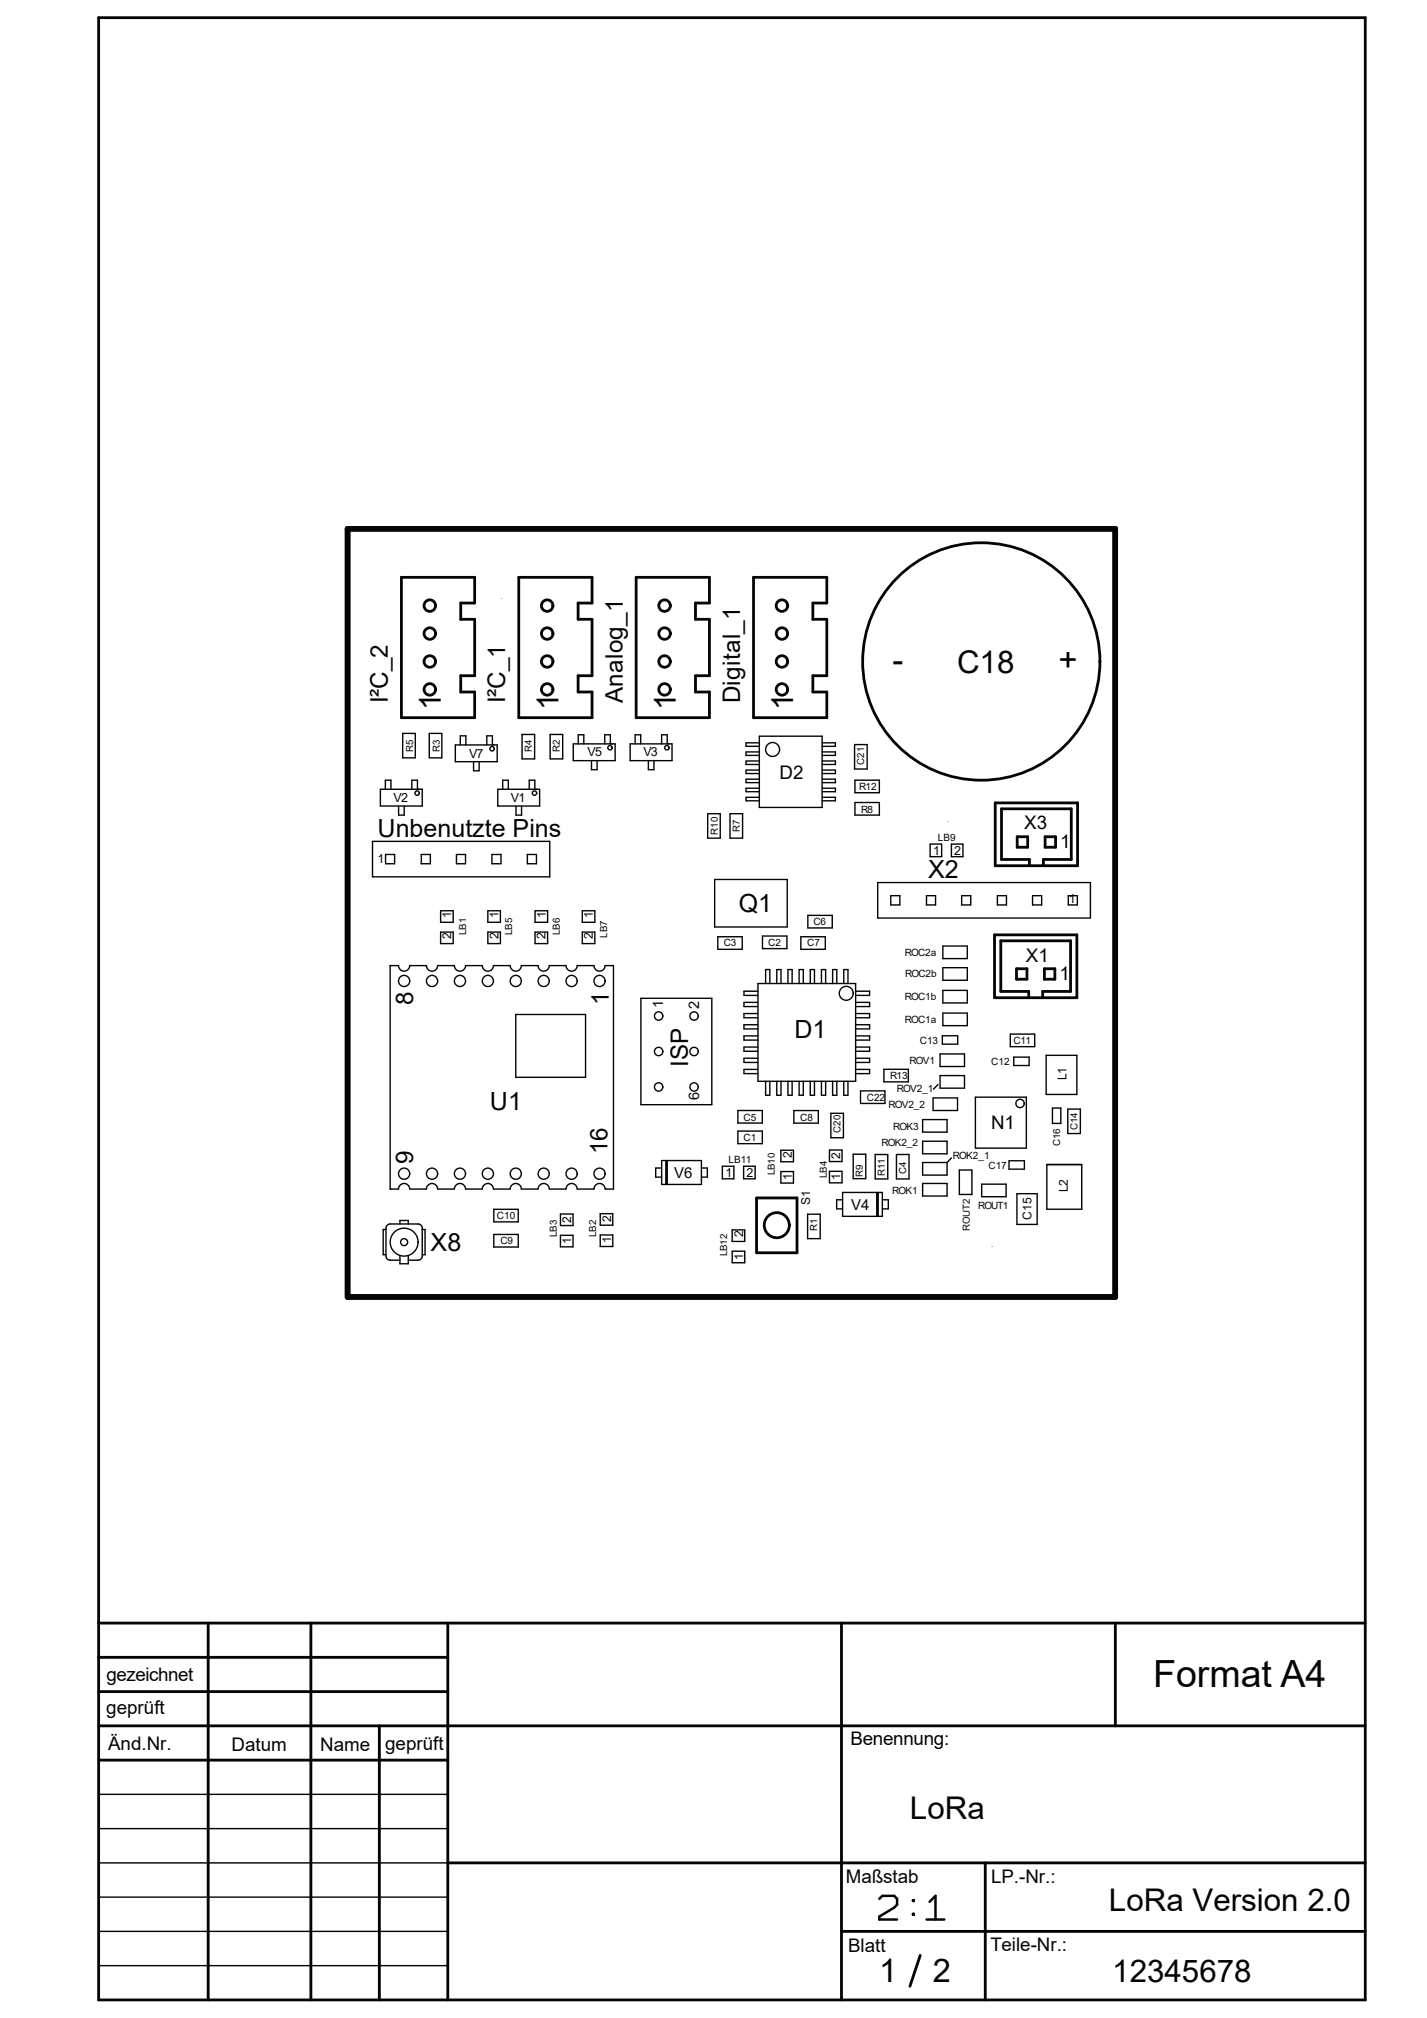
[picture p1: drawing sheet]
<svg xmlns="http://www.w3.org/2000/svg" width="210mm" height="297mm" viewBox="0 0 210 297" stroke-linecap="round" stroke-linejoin="round" font-family="sans-serif">
<path d="M51.1 77.9h113v113h-113z" fill="none" stroke="#030505" stroke-width=".82"/>
<path d="M129.4 279.5l.4-.4h1.8l.4 .4v.9l-.4 .5-2.2 1.3v.4h2.6M136.8 280l.8-.9v3.5M136.3 282.6h2.7" fill="none" stroke="#030505" stroke-width=".36"/>
<path d="M134.4 279.9h.1M134.4 279.9a.12 .12 0 0 1-.1-.2 .12 .12 0 0 1 .2 0 .12 .12 0 0 1 0 .2M134.4 281.9h.1M134.4 281.9a.12 .12 0 0 1-.1-.2 .12 .12 0 0 1 .2 0 .12 .12 0 0 1 0 .2" fill="none" stroke="#030505" stroke-width=".26"/>
<g fill="none" stroke="#030505" stroke-width=".42">
<path d="M14.5 239h186.4M30.6 239v55.4M45.7 239v55.4M65.9 239v55.4M123.8 239v55.4M164.1 239v15.1M14.5 259.1h51.4M14.5 249h51.4M14.5 244h51.4M14.5 254.1h186.4M55.8 254.1v40.3M65.9 274.3h135"/>
<path d="M145 274.3v20.1M123.8 284.3h77.1M135.4 287.9l-1.5 4.5"/>
</g>
<g fill="none" stroke="#030505" stroke-width=".41">
<path d="M14.5 2.6h186.4v291.8h-186.4zM164.1 77.9h-113v113h113v-113M59.1 85h10.7v3.8h-2v2.4h2v8.3h-2v2.4h2v3.8h-10.7zM76.3 85h10.8v3.8h-2v2.4h2v8.3h-2v2.4h2v3.8h-10.8zM93.6 85h10.8v3.8h-2.1v2.4h2.1v8.3h-2.1v2.4h2.1v3.8h-10.8zM110.9 85h10.8v3.8h-2.1v2.4h2.1v8.3h-2.1v2.4h2.1v3.8h-10.8zM146.4 118.2h12.2v9.3h-12.2zM146.3 137.6h12.2v9.3h-12.2zM149.7 123.2h1.5v1.5h-1.5zM151.5 127.5v-1h-4.1v-7.4h10.2v7.4h-4.1v1M153.8 123.2h1.5v1.5h-1.5zM149.6 142.6h1.5v1.6h-1.5z"/>
<path d="M151.4 146.9v-.9h-4.1v-7.5h10.2v7.5h-4.1v.9M153.7 142.6h1.5v1.6h-1.5zM98.1 171v3.3M129.1 175.7v3.2M111.3 184.4v-8h6v8h-6"/>
<circle cx="63.2" cy="93.3" r=".85"/>
<circle cx="63.2" cy="89.2" r=".85"/>
<circle cx="63.2" cy="97.4" r=".85"/>
<circle cx="80.5" cy="93.3" r=".85"/>
<circle cx="80.5" cy="89.2" r=".85"/>
<circle cx="80.5" cy="97.4" r=".85"/>
<circle cx="97.8" cy="93.3" r=".85"/>
<circle cx="97.8" cy="89.2" r=".85"/>
<circle cx="97.8" cy="97.4" r=".85"/>
<circle cx="115.1" cy="93.3" r=".85"/>
<circle cx="115.1" cy="89.2" r=".85"/>
<circle cx="115.1" cy="97.4" r=".85"/>
<circle cx="144.4" cy="97.4" r="17.5"/>
<circle cx="63.2" cy="101.5" r=".85"/>
<circle cx="80.5" cy="101.5" r=".85"/>
<circle cx="97.8" cy="101.5" r=".85"/>
<circle cx="115.1" cy="101.5" r=".85"/>
<circle cx="114.3" cy="180.4" r="1.85"/>
</g>
<g fill="none" stroke="#030505" stroke-width=".21">
<path d="M56 116.2h6.1v2.5h-6.1zM56.7 116.2v-1.3h.8v1.3M58.7 118.7v1.3h.8v-1.3M59.3 108h1.8v3.6h-1.8zM60.6 116.2v-1.3h.8v1.3M63.2 108h1.8v3.6h-1.8zM67 109.7h6.2v2.4h-6.2zM67.7 109.7v-1.4h.9v1.4M69.7 112.1v1.4h.8v-1.4M71.6 109.7v-1.4h.9v1.4M73.2 116.2h6.2v2.5h-6.2zM74 116.2v-1.3h.8v1.3"/>
<path d="M75.9 118.7v1.3h.8v-1.3M76.8 108.1h1.9v3.6h-1.9zM77.9 116.2v-1.3h.8v1.3M81 108.1h1.8v3.6h-1.8zM84.4 109.5h6.1v2.5h-6.1zM85.1 109.5v-1.3h.8v1.3M87 112v1.3h.9v-1.3M89 109.5v-1.3h.8v1.3M92.7 109.5h6.2v2.5h-6.2zM93.5 109.5v-1.3h.8v1.3M95.4 112v1.3h.8v-1.3M97.4 109.5v-1.3h.8v1.3"/>
<path d="M104.1 119.8h1.9v3.6h-1.9zM107.4 119.8h1.9v3.6h-1.9zM111.7 109.4h-1.9v.5h1.9M111.7 110.7h-1.9v.5h1.9M111.7 112h-1.9v.5h1.9M111.7 113.4h-1.9v.5h1.9M111.7 114.7h-1.9v.5h1.9M111.7 116h-1.9v.6h1.9M111.7 117.4h-1.9v.5h1.9M111.7 108.4h9.3v10.5h-9.3zM121 117.4h1.9v.5h-1.9M121 109.4h1.9v.5h-1.9"/>
<path d="M121 110.7h1.9v.5h-1.9M121 112h1.9v.5h-1.9M121 113.4h1.9v.5h-1.9M121 114.7h1.9v.5h-1.9M121 116h1.9v.6h-1.9M125.7 109.6h1.9v3.6h-1.9zM125.8 118.2h3.6v1.8h-3.6zM125.8 114.9h3.6v1.8h-3.6zM54.8 123.9h26.1v5.2h-26.1zM56.7 125.8h1.4v1.4h-1.4zM62 125.8h1.3v1.4h-1.3zM64.8 137.2h1.9v1.7h-1.9z"/>
<path d="M64.8 134.1h1.9v1.7h-1.9zM67.2 125.8h1.3v1.4h-1.3zM71.8 137.2h1.8v1.7h-1.8zM71.8 134.1h1.8v1.7h-1.8zM72.4 125.8h1.3v1.4h-1.3zM77.6 125.8h1.3v1.4h-1.3zM78.7 137.2h1.9v1.7h-1.9zM78.7 134.1h1.9v1.7h-1.9zM85.7 137.2h1.8v1.7h-1.8zM85.7 134.1h1.8v1.7h-1.8zM105.2 129.5h10.6v7h-10.6zM105.6 137.9h3.6v1.9h-3.6z"/>
<path d="M112.2 137.8h3.6v1.9h-3.6zM117.8 137.9h3.6v1.9h-3.6zM118.9 134.8h3.6v1.8h-3.6zM129.1 129.9h31.3v5.3h-31.3zM131.1 131.9h1.3v1.3h-1.3zM136.3 131.9h1.4v1.3h-1.4zM136.9 124.3h1.7v1.8h-1.7zM138.7 139.3h3.6v1.8h-3.6zM140 124.3h1.7v1.8h-1.7zM141.5 131.9h1.3v1.3h-1.3zM146.8 131.9h1.3v1.3h-1.3zM151.9 131.9h1.4v1.3h-1.4z"/>
<path d="M157.2 131.9h1.3v1.3h-1.3zM57.4 142.2h.1M57.4 142.2h1.2a.82 .82 0 0 0 .9 .8 .82 .82 0 0 0 .8-.8h2.4a.82 .82 0 0 0 .9 .8 .82 .82 0 0 0 .8-.8h2.5a.82 .82 0 0 0 .8 .8 .82 .82 0 0 0 .8-.8h2.5a.82 .82 0 0 0 .8 .8 .82 .82 0 0 0 .8-.8h2.5a.82 .82 0 0 0 .8 .8 .82 .82 0 0 0 .8-.8h2.5a.82 .82 0 0 0 .8 .8 .82 .82 0 0 0 .8-.8h2.5a.82 .82 0 0 0 .8 .8 .82 .82 0 0 0 .8-.8h2.5a.82 .82 0 0 0 .8 .8 .82 .82 0 0 0 .8-.8h1.3v32.9h-1.3a.82 .82 0 0 0-.8-.9 .82 .82 0 0 0-.8 .9h-2.5a.82 .82 0 0 0-.8-.9 .82 .82 0 0 0-.8 .9h-2.5a.82 .82 0 0 0-.8-.9 .82 .82 0 0 0-.8 .9h-2.5a.82 .82 0 0 0-.8-.9 .82 .82 0 0 0-.8 .9h-2.5a.82 .82 0 0 0-.8-.9 .82 .82 0 0 0-.8 .9h-2.5a.82 .82 0 0 0-.8-.9 .82 .82 0 0 0-.8 .9h-2.5a.82 .82 0 0 0-.8-.9 .82 .82 0 0 0-.9 .9h-2.4a.82 .82 0 0 0-.8-.9 .82 .82 0 0 0-.9 .9h-1.2M57.4 142.2v32.9M75.9 149.4h10.3v9.2h-10.3zM94.3 147h10.4v15.6h-10.4zM111.5 145.9h-2v.6h2M111.5 147.6h-2v.6h2M111.5 149.2h-2v.6h2M111.5 150.9h-2v.6h2M111.5 152.5h-2v.6h2M111.5 154.2h-2v.6h2"/>
<path d="M111.5 155.8h-2v.6h2M111.5 157.4h-2v.7h2M111.5 144.8h14.4v14.4h-14.4zM112.7 144.8v-2.1h.6v2.1M112.7 159.2v2h.6v-2M114.3 144.8v-2.1h.6v2.1M114.3 159.2v2h.6v-2M115.9 159.2v2h.7v-2M115.9 144.8v-2.1h.7v2.1M117.6 159.2v2h.6v-2M117.6 144.8v-2.1h.6v2.1M119.2 159.2v2h.6v-2"/>
<path d="M119.2 144.8v-2.1h.6v2.1M120.9 159.2v2h.6v-2M120.9 144.8v-2.1h.6v2.1M122.5 159.2v2h.6v-2M122.5 144.8v-2.1h.6v2.1M124.2 159.2v2h.6v-2M124.2 144.8v-2.1h.6v2.1M125.9 145.9h2.1v.6h-2.1M125.9 147.6h2.1v.6h-2.1M125.9 149.2h2.1v.6h-2.1M125.9 150.9h2.1v.6h-2.1M125.9 152.5h2.1v.6h-2.1"/>
<path d="M125.9 154.2h2.1v.6h-2.1M125.9 155.8h2.1v.6h-2.1M125.9 157.4h2.1v.7h-2.1M130.1 157.4h3.6v1.9h-3.6zM138 159.7l-.6 .7M138.3 155.2h3.6v1.8h-3.6zM138.3 158.4h3.6v1.8h-3.6zM138.7 152.5h2.2v1.2h-2.2zM138.7 142.5h3.6v1.8h-3.6zM138.7 145.8h3.6v1.9h-3.6zM138.7 149.1h3.6v1.9h-3.6zM148.7 152.2h3.6v1.9h-3.6z"/>
<path d="M149.2 155.6h2.2v1.3h-2.2zM153.9 155.4h4.6v5.7h-4.6zM57.4 175.1h.1M72.7 178h3.6v1.9h-3.6zM82.5 178.7h1.8v1.7h-1.8zM88.3 178.7h1.9v1.7h-1.9zM97.4 172h-.9v1.3h.9M97.4 170.9h5.8v3.5h-5.8zM103.2 172h.9v1.3h-.9M106.3 171.7h1.7v1.8h-1.7zM108.6 163.5h3.6v1.8h-3.6zM108.6 166.5h3.6v1.9h-3.6z"/>
<path d="M109.4 171.7h1.7v1.8h-1.7zM114.9 172.5h1.8v1.7h-1.8zM114.9 169.3h1.8v1.7h-1.8zM116.8 163.5h3.6v1.9h-3.6zM118.8 178.8h1.9v3.6h-1.9zM122.1 169.3h1.8v1.7h-1.8zM122.1 172.4h1.8v1.7h-1.8zM122.3 163.9h1.8v3.6h-1.8zM124 176.6h-.9v1.4h.9M124 175.6h5.8v3.5h-5.8zM125.5 169.9h1.9v3.6h-1.9zM126.6 160.6h3.6v1.9h-3.6z"/>
<path d="M128.8 170h1.8v3.6h-1.8zM129.8 176.6h.9v1.4h-.9M131.9 170h1.9v3.6h-1.9zM135.8 174.2h3.6v1.9h-3.6zM135.8 171.1h3.6v1.9h-3.6zM135.8 168h3.6v1.9h-3.6zM135.8 164.8h3.6v1.9h-3.6zM137.3 161.6h3.6v1.9h-3.6zM140 170.5l-.6 .6M141.2 172.3h1.8v3.6h-1.8zM143.5 161.5h7.5v7.5h-7.5zM144.4 174.3h3.6v1.9h-3.6z"/>
<path d="M148.5 170.9h2.2v1.2h-2.2zM149.6 175.7h3v4.6h-3zM154 171.4h5.2v6.6h-5.2zM154.9 163.1h1.2v2.3h-1.2zM157.1 163.3h1.9v3.6h-1.9zM56.8 181h-.4v3.7h.4M58.8 185.5h-1.4a.6 .6 0 0 1-.6-.6v-4.1a.62 .62 0 0 1 .6-.6h4.1a.62 .62 0 0 1 .6 .6v4.1a.6 .6 0 0 1-.6 .6h-1.4M58.8 184.8v1.3h1.3v-1.2M60.1 180.2v-.5h-1.3v.5M62.1 181h.4v3.7h-.4M72.7 181.7h3.6v1.9h-3.6zM82.5 181.9h1.8v1.7h-1.8z"/>
<path d="M88.3 181.8h1.9v1.7h-1.9zM107.7 184.2h1.9v1.7h-1.9zM107.7 181.1h1.9v1.7h-1.9zM14.5 279.3h51.4M14.5 274.3h51.4M14.5 269.2h51.4M14.5 264.2h51.4M14.5 289.4h51.4M14.5 284.3h51.4"/>
<circle cx="61.4" cy="116.8" r=".32"/>
<circle cx="72.4" cy="110.2" r=".32"/>
<circle cx="78.6" cy="116.8" r=".32"/>
<circle cx="89.8" cy="110.1" r=".32"/>
<circle cx="98.1" cy="110.1" r=".32"/>
<circle cx="113.7" cy="110.3" r="1.03"/>
<circle cx="59.5" cy="144.4" r=".82"/>
<circle cx="63.6" cy="144.4" r=".82"/>
<circle cx="67.7" cy="144.4" r=".82"/>
<circle cx="71.8" cy="144.4" r=".82"/>
<circle cx="75.9" cy="144.4" r=".82"/>
<circle cx="80" cy="144.4" r=".82"/>
<circle cx="84.1" cy="144.4" r=".82"/>
<circle cx="88.2" cy="144.4" r=".82"/>
<circle cx="96.9" cy="154.8" r=".62"/>
<circle cx="96.9" cy="149.6" r=".62"/>
<circle cx="102.1" cy="154.8" r=".62"/>
<circle cx="102.1" cy="149.6" r=".62"/>
<circle cx="124.5" cy="146.2" r="1.03"/>
<circle cx="59.5" cy="172.8" r=".82"/>
<circle cx="63.6" cy="172.8" r=".82"/>
<circle cx="67.7" cy="172.8" r=".82"/>
<circle cx="71.8" cy="172.8" r=".82"/>
<circle cx="75.9" cy="172.8" r=".82"/>
<circle cx="80" cy="172.8" r=".82"/>
<circle cx="84.1" cy="172.8" r=".82"/>
<circle cx="88.2" cy="172.8" r=".82"/>
<circle cx="96.9" cy="160" r=".62"/>
<circle cx="102.1" cy="160" r=".62"/>
<circle cx="150.1" cy="162.5" r=".62"/>
<circle cx="59.5" cy="182.9" r="2.06"/>
<circle cx="59.5" cy="182.9" r=".51"/>
</g>
<text font-size="5.5" fill="#030505" x="169.7" y="248.3">Format A4</text>
<g font-size="4.8" fill="#030505">
<text x="131.3" y="98.8">-</text>
<text x="155.7" y="98.9">+</text>
<text x="129.4" y="291.8">1</text>
<text x="137.3" y="291.8">2</text>
</g>
<g font-size="4.6" fill="#030505">
<text x="140.8" y="99">C18</text>
<text x="133.9" y="267.8">LoRa</text>
<text x="163.2" y="281.4">LoRa Version 2.0</text>
<text x="163.7" y="291.8">12345678</text>
</g>
<g font-size="4.5" fill="#030505">
<text x="64.9" y="104.6" transform="rotate(-90 64.9 104.6)">1</text>
<text x="82.2" y="104.6" transform="rotate(-90 82.2 104.6)">1</text>
<text x="99.4" y="104.6" transform="rotate(-90 99.4 104.6)">1</text>
<text x="116.7" y="104.6" transform="rotate(-90 116.7 104.6)">1</text>
</g>
<g font-size="3.7" fill="#030505">
<text x="55.6" y="123.3">Unbenutzte Pins</text>
<text x="136.6" y="129.3">X2</text>
<text x="108.7" y="134.3">Q1</text>
<text x="116.9" y="152.7">D1</text>
<text x="72.1" y="163.5">U1</text>
<text x="63.4" y="184.1">X8</text>
</g>
<g font-size="3.6" fill="#030505">
<text x="57.1" y="103.6" transform="rotate(-90 57.1 103.6)">I²C_2</text>
<text x="74.4" y="103.6" transform="rotate(-90 74.4 103.6)">I²C_1</text>
<text x="91.6" y="103.6" transform="rotate(-90 91.6 103.6)">Analog_1</text>
<text x="108.9" y="103.6" transform="rotate(-90 108.9 103.6)">Digital_1</text>
<text x="60.8" y="147.9" transform="rotate(-90 60.8 147.9)">8</text>
<text x="89.6" y="147.9" transform="rotate(-90 89.6 147.9)">1</text>
<text x="101.3" y="157" transform="rotate(-90 101.3 157)">ISP</text>
<text x="60.8" y="171.4" transform="rotate(-90 60.8 171.4)">9</text>
<text x="89.4" y="169.9" transform="rotate(-90 89.4 169.9)">16</text>
</g>
<g font-size="2.8" fill="#030505">
<text x="114.7" y="114.7">D2</text>
<text x="150.7" y="122.1">X3</text>
<text x="156" y="124.8">1</text>
<text x="151" y="141.6">X1</text>
<text x="155.9" y="144.3">1</text>
<text x="145.8" y="166.3">N1</text>
<text x="15.7" y="247.5">gezeichnet</text>
<text x="15.6" y="252.4">geprüft</text>
<text x="15.9" y="257.6">Änd.Nr.</text>
<text x="34.1" y="257.7">Datum</text>
<text x="47.1" y="257.8">Name</text>
<text x="56.7" y="257.7">geprüft</text>
<text x="125.2" y="257">Benennung:</text>
<text x="124.4" y="277.2">Maßstab</text>
<text x="145.8" y="277.2">LP.-Nr.:</text>
<text x="124.8" y="287.3">Blatt</text>
<text x="145.7" y="287.2">Teile-Nr.:</text>
</g>
<g font-size="2.2" fill="#030505">
<text x="99.2" y="173.5">V6</text>
<text x="125.3" y="178.1">V4</text>
</g>
<g font-size="2.1" fill="#030505">
<text x="97.6" y="148.4" transform="rotate(-90 97.6 148.4)">1</text>
<text x="102.9" y="148.6" transform="rotate(-90 102.9 148.6)">2</text>
<text x="102.9" y="161.9" transform="rotate(-90 102.9 161.9)">6</text>
</g>
<g font-size="1.8" fill="#030505">
<text x="69" y="111.6">V7</text>
<text x="86.5" y="111.4">V5</text>
<text x="94.7" y="111.4">V3</text>
<text x="57.9" y="118">V2</text>
<text x="75.2" y="118">V1</text>
<text x="137.3" y="125.9">1</text>
<text x="140.4" y="125.9">2</text>
<text x="55.6" y="127.1">1</text>
<text x="66.4" y="135.2" transform="rotate(-90 66.4 135.2)">1</text>
<text x="73.3" y="135.2" transform="rotate(-90 73.3 135.2)">1</text>
<text x="80.3" y="135.2" transform="rotate(-90 80.3 135.2)">1</text>
<text x="87.2" y="135.2" transform="rotate(-90 87.2 135.2)">1</text>
<text x="157.3" y="133">1</text>
<text x="66.4" y="138.3" transform="rotate(-90 66.4 138.3)">2</text>
<text x="73.3" y="138.3" transform="rotate(-90 73.3 138.3)">2</text>
<text x="80.3" y="138.3" transform="rotate(-90 80.3 138.3)">2</text>
<text x="87.2" y="138.3" transform="rotate(-90 87.2 138.3)">2</text>
<text x="156.9" y="159.1" transform="rotate(-90 156.9 159.1)">L1</text>
<text x="106.8" y="173.3">1</text>
<text x="109.8" y="173.3">2</text>
<text x="116.5" y="173.7" transform="rotate(-90 116.5 173.7)">1</text>
<text x="116.5" y="170.4" transform="rotate(-90 116.5 170.4)">2</text>
<text x="123.6" y="173.7" transform="rotate(-90 123.6 173.7)">1</text>
<text x="123.6" y="170.6" transform="rotate(-90 123.6 170.6)">2</text>
<text x="89.9" y="180" transform="rotate(-90 89.9 180)">2</text>
<text x="119.2" y="177.4" transform="rotate(-90 119.2 177.4)">S1</text>
<text x="151.8" y="179.6" transform="rotate(-90 151.8 179.6)">C15</text>
<text x="157.1" y="175.6" transform="rotate(-90 157.1 175.6)">L2</text>
<text x="84.1" y="183.1" transform="rotate(-90 84.1 183.1)">1</text>
<text x="84.1" y="180" transform="rotate(-90 84.1 180)">2</text>
<text x="89.9" y="183" transform="rotate(-90 89.9 183)">1</text>
<text x="109.3" y="185.4" transform="rotate(-90 109.3 185.4)">1</text>
<text x="109.3" y="182.2" transform="rotate(-90 109.3 182.2)">2</text>
</g>
<g font-size="1.5" fill="#030505">
<text x="126.4" y="116.2">R12</text>
<text x="126.7" y="119.6">R8</text>
<text x="138" y="123.8">LB9</text>
<text x="119.7" y="136.2">C6</text>
<text x="106.5" y="139.3">C3</text>
<text x="113" y="139.3">C2</text>
<text x="118.8" y="139.3">C7</text>
<text x="133.1" y="140.8">ROC2a</text>
<text x="133.2" y="143.8">ROC2b</text>
<text x="133.1" y="147.2">ROC1b</text>
<text x="133.1" y="150.6">ROC1a</text>
<text x="135.3" y="153.7">C13</text>
<text x="149.1" y="153.7">C11</text>
<text x="131" y="158.9">R13</text>
<text x="132" y="160.8">ROV2_1</text>
<text x="133.8" y="156.7">ROV1</text>
<text x="145.9" y="156.8">C12</text>
<text x="109.4" y="165">C5</text>
<text x="117.7" y="165">C8</text>
<text x="127.5" y="162.1">C22</text>
<text x="130.7" y="163.1">ROV2_2</text>
<text x="131.4" y="166.4">ROK3</text>
<text x="107.2" y="171.2">LB11</text>
<text x="109.4" y="168">C1</text>
<text x="129.7" y="168.7">ROK2_2</text>
<text x="140.2" y="170.6">ROK2_1</text>
<text x="145.4" y="172.1">C17</text>
<text x="73.1" y="179.4">C10</text>
<text x="131.3" y="175.7">ROK1</text>
<text x="143.9" y="177.9">ROUT1</text>
<text x="73.6" y="183.1">C9</text>
</g>
<g font-size="1.4" fill="#030505">
<text x="60.8" y="110.8" transform="rotate(-90 60.8 110.8)">R5</text>
<text x="64.7" y="110.6" transform="rotate(-90 64.7 110.6)">R3</text>
<text x="78.3" y="110.7" transform="rotate(-90 78.3 110.7)">R4</text>
<text x="82.4" y="110.7" transform="rotate(-90 82.4 110.7)">R2</text>
<text x="127.1" y="112.6" transform="rotate(-90 127.1 112.6)">C21</text>
<text x="105.6" y="122.9" transform="rotate(-90 105.6 122.9)">R10</text>
<text x="108.9" y="122.5" transform="rotate(-90 108.9 122.5)">R7</text>
<text x="68.6" y="137.7" transform="rotate(-90 68.6 137.7)">LB1</text>
<text x="75.4" y="137.7" transform="rotate(-90 75.4 137.7)">LB5</text>
<text x="82.4" y="137.7" transform="rotate(-90 82.4 137.7)">LB6</text>
<text x="89.3" y="138.1" transform="rotate(-90 89.3 138.1)">LB7</text>
<text x="123.7" y="166.8" transform="rotate(-90 123.7 166.8)">C20</text>
<text x="158.6" y="166.4" transform="rotate(-90 158.6 166.4)">C14</text>
<text x="114" y="173.1" transform="rotate(-90 114 173.1)">LB10</text>
<text x="121.6" y="173.4" transform="rotate(-90 121.6 173.4)">LB4</text>
<text x="127" y="173.3" transform="rotate(-90 127 173.3)">R9</text>
<text x="130.2" y="173.2" transform="rotate(-90 130.2 173.2)">R11</text>
<text x="133.3" y="172.8" transform="rotate(-90 133.3 172.8)">C4</text>
<text x="156" y="168.7" transform="rotate(-90 156 168.7)">C16</text>
<text x="82" y="182.1" transform="rotate(-90 82 182.1)">LB3</text>
<text x="87.7" y="182.1" transform="rotate(-90 87.7 182.1)">LB2</text>
<text x="107" y="185" transform="rotate(-90 107 185)">LB12</text>
<text x="120.3" y="181.3" transform="rotate(-90 120.3 181.3)">R1</text>
<text x="142.7" y="181.3" transform="rotate(-90 142.7 181.3)">ROUT2</text>
</g>
</svg>
